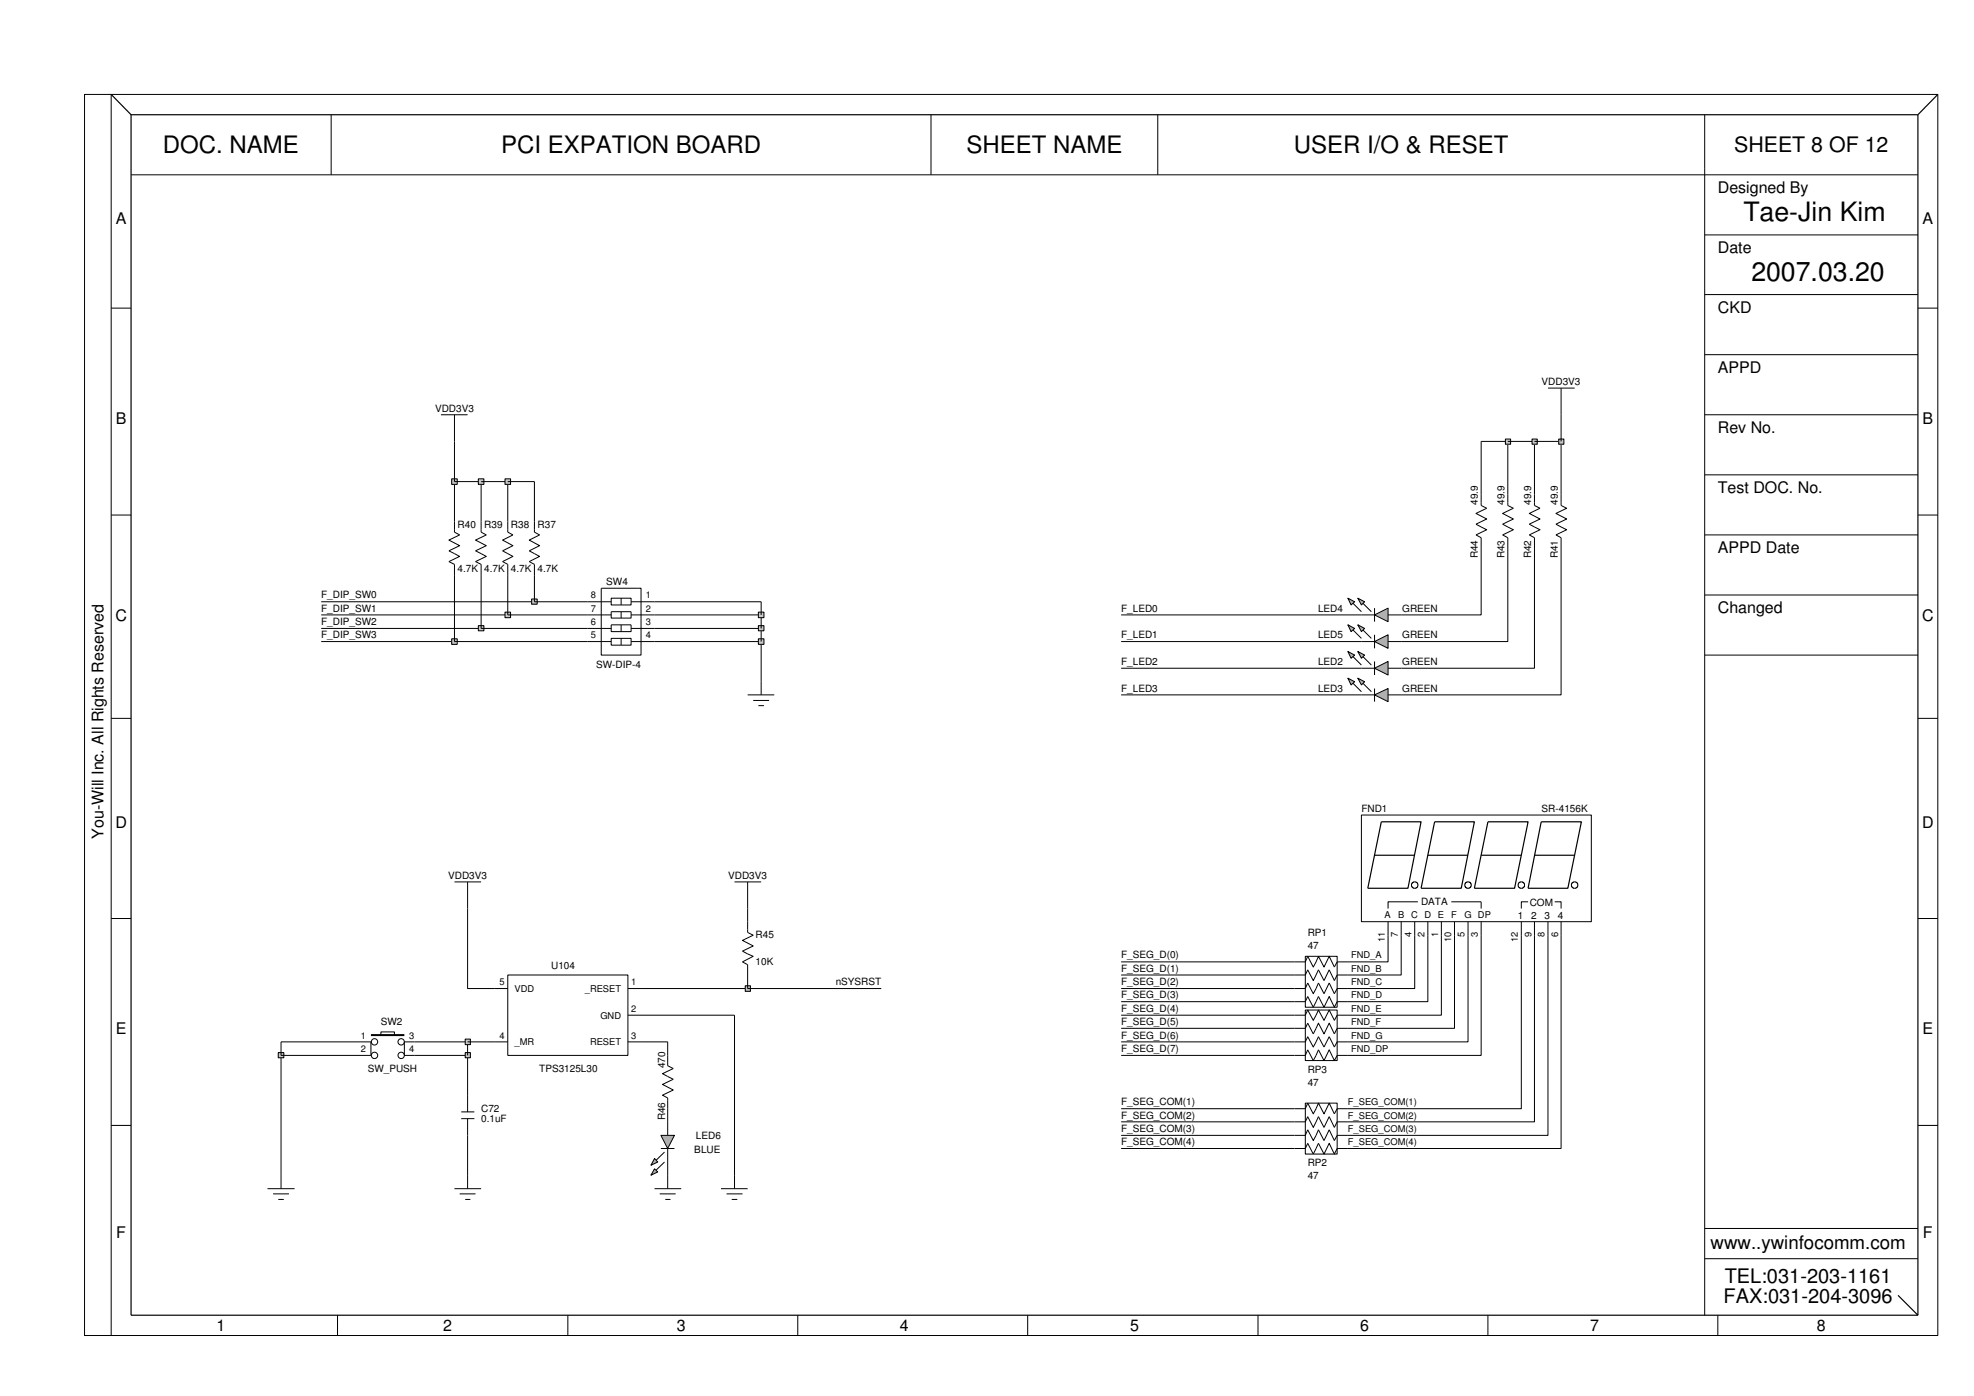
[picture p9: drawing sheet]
<svg xmlns="http://www.w3.org/2000/svg" width="420mm" height="297mm" viewBox="0 0 420 297" stroke-linecap="round" stroke-linejoin="round" font-family="sans-serif">
<path d="M142.1 224.6v2.2l1.2 .6-2.3 1.1 2.3 1.1-2.3 1.1 2.3 1.2-2.3 1.1 1.1 .6v2.3M142.1 238.7v2.9M142.1 244.4v2.9" fill="none" stroke="#000" stroke-width=".21"/>
<path d="M140.7 241.6h2.9l-1.5 2.8z" fill="#b3b3b3"/>
<path d="M140.7 241.6h2.9l-1.5 2.8zM140.7 244.4h2.9M141.4 245.1l-2.8 2.8M141.4 247.3l-2.8 2.7" fill="none" stroke="#000" stroke-width=".21"/>
<path d="M139.3 246.5l.7 .8-1.4 .6z" fill="#b3b3b3"/>
<path d="M139.3 246.5l.7 .8-1.4 .6z" fill="none" stroke="#000" stroke-width=".21"/>
<path d="M139.3 248.7l.7 .7-1.4 .6z" fill="#b3b3b3"/>
<g fill="none" stroke="#000" stroke-width=".21">
<path d="M93.9 88.3h5.6M96.7 88.3v5.6M96.7 110.9v2.3l1.1 .6-2.3 1.1 2.3 1.2-2.3 1.1 2.3 1.2-2.3 1.1 1.2 .6v2.3M102.4 110.9v2.3l1.1 .6-2.3 1.1 2.3 1.2-2.3 1.1 2.3 1.2-2.3 1.1 1.2 .6v2.3M108.1 110.9v2.3l1.1 .6-2.2 1.1 2.2 1.2-2.2 1.1 2.2 1.2-2.2 1.1 1.1 .6v2.3M113.8 110.9v2.3l1.1 .6-2.3 1.1 2.3 1.2-2.3 1.1 2.3 1.2-2.3 1.1 1.2 .6v2.3M315.3 105.3v2.3l1.1 .5-2.2 1.1 2.2 1.2-2.2 1.1 2.2 1.2-2.2 1.1 1.1 .6v2.2M320.9 105.3v2.3l1.2 .5-2.3 1.1 2.3 1.2-2.3 1.1 2.3 1.2-2.3 1.1 1.1 .6v2.2M326.6 105.3v2.3l1.2 .5-2.3 1.1 2.3 1.2-2.3 1.1 2.3 1.2-2.3 1.1 1.1 .6v2.2M332.3 105.3v2.3l1.2 .5-2.3 1.1 2.3 1.2-2.3 1.1 2.3 1.2-2.3 1.1 1.1 .6v2.2M125.1 128h5M125.1 130.8h5"/>
<path d="M125.1 136.5h5M125.1 133.7h5M128 125.2h8.4v14.2h-8.4zM130.1 127.3h4.2v1.4h-4.2zM130.1 135.8h4.2v1.5h-4.2zM130.1 130.2h4.2v1.3h-4.2zM130.1 133h4.2v1.4h-4.2zM132.2 127.3v1.4M132.2 130.2v1.3M132.2 133v1.4M132.2 135.8v1.5M134.3 128h5"/>
<path d="M134.3 130.8h5M134.3 136.5h5M134.3 133.7h5M159.1 147.9h5.7M160.3 149h3.4M161.4 150.1h1.2M162 145.1v2.8M289.8 142.2h2.8M295.4 142.2h2.8M289.8 173.4h48.9v22.7h-48.9zM96.7 187.6h5.7M99.5 187.6v5.7"/>
<path d="M295.4 196.1v2.9M298.2 196.1v2.9M301.1 196.1v2.9M301.8 191.9h-6.4v1.4M303.9 196.1v2.9M306.8 196.1v2.9M308.9 191.9h6.4v1.4M309.6 196.1v2.9M312.5 196.1v2.9M315.3 196.1v2.9M323.8 196.1v2.9M325.2 191.9h-1.4v1.4"/>
<path d="M326.6 196.1v2.9M329.5 196.1v2.9M330.9 191.9h1.4v1.4M332.3 196.1v2.9M105.2 210.3h2.9M108.1 207.5h25.5v17.1h-25.5zM133.6 210.3h2.8M133.6 216h2.8M275.5 207.5h2.3l.5-1.1 1.2 2.2 1.1-2.2 1.2 2.2 1.1-2.2 1.1 2.2 .6-1.1h2.3M275.5 210.3h2.3l.5-1.1 1.2 2.2 1.1-2.2 1.2 2.2 1.1-2.2 1.1 2.2 .6-1.1h2.3M275.5 204.7h2.3l.5-1.2 1.2 2.3 1.1-2.3 1.2 2.3 1.1-2.3 1.1 2.3 .6-1.1h2.3M275.5 213.1h2.3l.5-1.1 1.2 2.3 1.1-2.3 1.2 2.3 1.1-2.3 1.1 2.3 .6-1.2h2.3"/>
<path d="M275.5 218.8h2.3l.5-1.1 1.2 2.3 1.1-2.3 1.2 2.3 1.1-2.3 1.1 2.3 .6-1.2h2.3M275.5 216h2.3l.5-1.1 1.2 2.2 1.1-2.2 1.2 2.2 1.1-2.2 1.1 2.2 .6-1.1h2.3M277.8 203.5h6.8v10.8h-6.8zM277.8 214.9h6.8v10.8h-6.8zM105.2 221.7h2.9M133.6 221.7h2.8M275.5 238.7h2.3l.5-1.1 1.2 2.3 1.1-2.3 1.2 2.3 1.1-2.3 1.1 2.3 .6-1.2h2.3M275.5 235.9h2.3l.5-1.2 1.2 2.3 1.1-2.3 1.2 2.3 1.1-2.3 1.1 2.3 .6-1.1h2.3M275.5 221.7h2.3l.5-1.1 1.2 2.2 1.1-2.2 1.2 2.2 1.1-2.2 1.1 2.2 .6-1.1h2.3M275.5 224.6h2.3l.5-1.2 1.2 2.3 1.1-2.3 1.2 2.3 1.1-2.3 1.1 2.3 .6-1.1h2.3M277.8 234.7h6.8v10.9h-6.8zM139.3 248.7l.7 .7-1.4 .6z"/>
<path d="M139.3 252.9h5.7M140.4 254h3.4M141.6 255.2h1.1M142.1 250v2.9M153.5 252.9h5.6M154.6 254h3.4M155.7 255.2h1.2M156.3 250v2.9M275.5 241.6h2.3l.5-1.2 1.2 2.3 1.1-2.3 1.2 2.3 1.1-2.3 1.1 2.3 .6-1.1h2.3M275.5 244.4h2.3l.5-1.1 1.2 2.3 1.1-2.3 1.2 2.3 1.1-2.3 1.1 2.3 .6-1.2h2.3"/>
<circle cx="301.1" cy="188.3" r=".69"/>
<circle cx="312.4" cy="188.3" r=".69"/>
<circle cx="323.8" cy="188.3" r=".69"/>
<circle cx="335.1" cy="188.3" r=".69"/>
</g>
<path d="M294 174.9h8.5l-2.8 14.1h-8.6zM305.4 174.9h8.4l-2.8 14.1h-8.5zM316.7 174.9h8.5l-2.8 14.1h-8.6zM328 174.9h8.6l-2.9 14.1h-8.5zM292.6 182h8.5M303.9 182h8.6M315.3 182h8.5M326.6 182h8.6" fill="none" stroke="#000" stroke-width=".25"/>
<path d="M292.6 142.2l2.8-1.5v2.9z" fill="#b3b3b3"/>
<path d="M286.9 138.6l2.9 2.9M289 138.6l2.9 2.9M292.6 142.2l2.8-1.5v2.9zM292.6 140.7v2.9" fill="none" stroke="#000" stroke-width=".21"/>
<path d="M289 138.6l1.4 .8-.6 .7z" fill="#b3b3b3"/>
<path d="M289 138.6l1.4 .8-.6 .7z" fill="none" stroke="#000" stroke-width=".21"/>
<path d="M286.9 138.6l1.4 .8-.7 .7z" fill="#b3b3b3"/>
<path d="M286.9 138.6l1.4 .8-.7 .7zM289.8 147.9h2.8M295.4 147.9h2.8" fill="none" stroke="#000" stroke-width=".21"/>
<path d="M292.6 147.9l2.8-1.4v2.8z" fill="#b3b3b3"/>
<path d="M286.9 144.3l2.9 2.9M289 144.3l2.9 2.9M292.6 147.9l2.8-1.4v2.8zM292.6 146.5v2.8" fill="none" stroke="#000" stroke-width=".21"/>
<path d="M289 144.3l1.4 .8-.6 .6z" fill="#b3b3b3"/>
<path d="M289 144.3l1.4 .8-.6 .6z" fill="none" stroke="#000" stroke-width=".21"/>
<path d="M286.9 144.3l1.4 .8-.7 .6z" fill="#b3b3b3"/>
<path d="M289.8 130.8h2.8M295.4 130.8h2.8M286.9 144.3l1.4 .8-.7 .6z" fill="none" stroke="#000" stroke-width=".21"/>
<path d="M292.6 130.8l2.8-1.4v2.9z" fill="#b3b3b3"/>
<path d="M286.9 127.3l2.9 2.9M289 127.3l2.9 2.9M292.6 130.8l2.8-1.4v2.9zM292.6 129.4v2.9" fill="none" stroke="#000" stroke-width=".21"/>
<path d="M289 127.3l1.4 .7-.6 .7z" fill="#b3b3b3"/>
<path d="M289 127.3l1.4 .7-.6 .7z" fill="none" stroke="#000" stroke-width=".21"/>
<path d="M286.9 127.3l1.4 .7-.7 .7z" fill="#b3b3b3"/>
<path d="M286.9 127.3l1.4 .7-.7 .7zM289.8 136.5h2.8M295.4 136.5h2.8" fill="none" stroke="#000" stroke-width=".21"/>
<path d="M292.6 136.5l2.8-1.4v2.9z" fill="#b3b3b3"/>
<path d="M286.9 133l2.9 2.8M289 133l2.9 2.8M292.6 136.5l2.8-1.4v2.9zM292.6 135.1v2.9" fill="none" stroke="#000" stroke-width=".21"/>
<path d="M289 133l1.4 .7-.6 .7z" fill="#b3b3b3"/>
<path d="M289 133l1.4 .7-.6 .7z" fill="none" stroke="#000" stroke-width=".21"/>
<path d="M286.9 133l1.4 .7-.7 .7z" fill="#b3b3b3"/>
<g fill="none" stroke="#000" stroke-width=".21">
<path d="M329.5 82.6h5.7M332.3 82.6v5.7M286.9 133l1.4 .7-.7 .7zM156.3 187.6h5.7M159.1 196.1v2.3l1.2 .6-2.3 1.1 2.3 1.2-2.3 1.1 2.3 1.1-2.3 1.2 1.1 .6v2.2M159.1 187.6v5.7M323.8 199v36.9h-36.9M326.6 199v39.7h-39.7M329.5 199v42.6h-42.6M332.3 199v45.4h-45.4M156.3 216v34M59.8 224.6v28.3"/>
<path d="M76.8 221.7h2.2v2.9h-2.2M81.1 220.2v-.6h2.8v.6M88.2 221.7h-2.1v2.9h2.1M98.2 236.6h2.8M98.2 238h2.8M99.5 224.6v12M99.5 238v14.9M142.1 235.9v2.8M238.6 238.7h36.9M238.6 235.9h36.9M56.9 252.9h5.8M58.1 254h3.4"/>
<path d="M59.2 255.2h1.2M96.7 252.9h5.7M97.8 254h3.4M99 255.2h1.1M142.1 247.3v2.7M238.6 244.4h36.9M238.6 241.6h36.9"/>
<circle cx="79.7" cy="224.6" r=".68"/>
<circle cx="79.7" cy="221.7" r=".68"/>
<circle cx="85.4" cy="224.6" r=".68"/>
<circle cx="85.4" cy="221.7" r=".68"/>
</g>
<path d="M79 220.2h7.1" fill="none" stroke="#000" stroke-width=".42"/>
<path d="M59.2 224h1.2v1.1h-1.2z" fill="#c3c3c3"/>
<path d="M59.2 224h1.2v1.1h-1.2zM59.8 221.7v2.9h17M88.2 224.6h11.3" fill="none" stroke="#000" stroke-width=".21"/>
<path d="M99 224h1.1v1.1h-1.1z" fill="#c3c3c3"/>
<path d="M315.3 199v25.6h-28.4M59.8 221.7h17M88.2 221.7h11.3v2.9M99 224h1.1v1.1h-1.1zM142.1 221.7v2.9M238.6 224.6h36.9" fill="none" stroke="#000" stroke-width=".21"/>
<path d="M99 221.1h1.1v1.2h-1.1z" fill="#c3c3c3"/>
<g fill="none" stroke="#000" stroke-width=".21">
<path d="M99.5 193.3v17h5.7M303.9 199v14.1h-17M306.8 199v17h-19.9M309.6 199v19.8h-22.7M312.5 199v22.7h-25.6M136.4 216h19.9M136.4 210.3h22.7M238.6 218.8h36.9M238.6 216h36.9M238.6 213.1h36.9M99 221.1h1.1v1.2h-1.1zM99.5 221.7h5.7"/>
<path d="M136.4 221.7h5.7M238.6 221.7h36.9"/>
</g>
<path d="M158.6 209.7h1.1v1.2h-1.1z" fill-rule="evenodd" fill="#c3c3c3"/>
<g fill="none" stroke="#000" stroke-width=".21">
<path d="M326.6 116.6v25.6h-28.4M332.3 116.6v31.3h-34.1M68.4 136.5h28.3M162 136.5v8.6M238.6 147.9h51.2M238.6 142.2h51.2M159.1 193.3v2.8M295.4 199v5.7h-8.5M298.2 199v8.5h-11.3M301.1 199v11.3h-14.2M158.6 209.7h1.1v1.2h-1.1zM159.1 207.5v2.8h28.5"/>
<path d="M238.6 210.3h36.9M238.6 207.5h36.9M238.6 204.7h36.9"/>
</g>
<path d="M96.1 135.9h1.2v1.2h-1.2z" fill-rule="evenodd" fill="#c3c3c3"/>
<path d="M96.1 135.9h1.2v1.2h-1.2zM96.7 122.4v14.1h28.4M139.3 136.5h22.7" fill="none" stroke="#000" stroke-width=".21"/>
<path d="M161.4 135.9h1.2v1.2h-1.2z" fill="#c3c3c3"/>
<path d="M320.9 116.6v19.9h-22.7M68.4 133.7h34M161.4 135.9h1.2v1.2h-1.2zM162 133.7v2.8M238.6 136.5h51.2" fill="none" stroke="#000" stroke-width=".21"/>
<path d="M101.8 133.1h1.2v1.1h-1.2z" fill="#c3c3c3"/>
<path d="M101.8 133.1h1.2v1.1h-1.2zM102.4 122.4v11.3h22.7M139.3 133.7h22.7" fill="none" stroke="#000" stroke-width=".21"/>
<path d="M161.4 133.1h1.2v1.1h-1.2z" fill="#c3c3c3"/>
<path d="M68.4 130.8h39.7M161.4 133.1h1.2v1.1h-1.2zM162 130.8v2.9" fill="none" stroke="#000" stroke-width=".21"/>
<path d="M107.5 130.2h1.2v1.2h-1.2z" fill-rule="evenodd" fill="#c3c3c3"/>
<path d="M107.5 130.2h1.2v1.2h-1.2zM108.1 122.4v8.4h17M139.3 130.8h22.7" fill="none" stroke="#000" stroke-width=".21"/>
<path d="M161.4 130.2h1.2v1.2h-1.2z" fill="#c3c3c3"/>
<path d="M315.3 116.6v14.2h-17.1M68.4 128h45.4M161.4 130.2h1.2v1.2h-1.2zM162 128v2.8M238.6 130.8h51.2" fill="none" stroke="#000" stroke-width=".21"/>
<path d="M113.2 127.5h1.1v1.1h-1.1z" fill="#c3c3c3"/>
<path d="M315.3 93.9v11.4M320.9 93.9v11.4M326.6 93.9v11.4M332.3 93.9v11.4M96.7 102.5v8.4M102.4 102.5v8.4M108.1 102.5v8.4M113.8 102.5v8.4M113.2 127.5h1.1v1.1h-1.1zM113.8 122.4v5.6h11.3M139.3 128h22.7" fill="none" stroke="#000" stroke-width=".21"/>
<path d="M96.1 101.9h1.2v1.2h-1.2z" fill-rule="evenodd" fill="#c3c3c3"/>
<path d="M96.7 93.9v8.6h5.7M96.1 101.9h1.2v1.2h-1.2z" fill="none" stroke="#000" stroke-width=".21"/>
<path d="M101.8 101.9h1.2v1.2h-1.2z" fill="#c3c3c3"/>
<path d="M101.8 101.9h1.2v1.2h-1.2zM102.4 102.5h5.7" fill="none" stroke="#000" stroke-width=".21"/>
<path d="M107.5 101.9h1.2v1.2h-1.2z" fill-rule="evenodd" fill="#c3c3c3"/>
<path d="M315.3 93.9h5.6M107.5 101.9h1.2v1.2h-1.2zM108.1 102.5h5.7" fill="none" stroke="#000" stroke-width=".21"/>
<path d="M320.4 93.4h1.1v1.1h-1.1z" fill="#c3c3c3"/>
<path d="M320.4 93.4h1.1v1.1h-1.1zM320.9 93.9h5.7" fill="none" stroke="#000" stroke-width=".21"/>
<path d="M326.1 93.4h1.1v1.1h-1.1z" fill="#c3c3c3"/>
<path d="M326.1 93.4h1.1v1.1h-1.1zM326.6 93.9h5.7" fill="none" stroke="#000" stroke-width=".21"/>
<path d="M331.8 93.4h1.1v1.1h-1.1z" fill="#c3c3c3"/>
<g fill="none" stroke="#000" stroke-width=".21">
<path d="M23.7 20.1h-5.7v264.1h5.7M23.7 20.1h388.8v264.1h-388.8zM27.9 37.2h380.3M70.5 24.4v12.8M198.2 24.4v12.8M246.4 24.4v12.8M362.8 24.4v255.5M362.8 50h45.4M23.7 65.6h4.2M362.8 62.7h45.4M362.8 75.5h45.4M408.2 65.6h4.3"/>
<path d="M331.8 93.4h1.1v1.1h-1.1zM332.3 88.3v5.6M362.8 88.3h45.4M23.7 109.6h4.2M362.8 101h45.4M362.8 113.8h45.4M408.2 109.6h4.3M362.8 126.6h45.4M362.8 139.4h45.4M23.7 152.9h4.2M408.2 152.9h4.3M23.7 195.4h4.2"/>
<path d="M408.2 195.4h4.3M23.7 239.5h4.2M408.2 239.5h4.3M71.8 279.9v4.3M120.9 279.9v4.3M169.8 279.9v4.3M218.7 279.9v4.3M267.8 279.9v4.3M316.7 279.9v4.3M362.8 267.8h45.4M362.8 261.4h45.4M365.6 279.9v4.3"/>
</g>
<path d="M23.7 20.1l4.2 4.3h380.3M27.9 24.4v255.5h380.3M408.2 24.4v255.5M412.5 20.1l-4.3 4.3M404 275.6l4.2 4.3" fill="none" stroke="#000" stroke-width=".25"/>
<g font-size="5.7">
<text x="371.1" y="47.1">Tae-Jin Kim</text>
<text x="372.8" y="59.9">2007.03.20</text>
</g>
<g font-size="5.1">
<text x="34.7" y="32.6">DOC. NAME</text>
<text x="106.6" y="32.6">PCI EXPATION BOARD</text>
<text x="205.7" y="32.6">SHEET NAME</text>
<text x="275.4" y="32.6">USER I/O &amp; RESET</text>
</g>
<text font-size="4.5" x="369.1" y="32.4">SHEET 8 OF 12</text>
<g font-size="4.3">
<text x="367.1" y="272.9">TEL:031-203-1161</text>
<text x="366.9" y="277.2">FAX:031-204-3096</text>
</g>
<text font-size="4" x="364.1" y="265.7">www..ywinfocomm.com</text>
<g font-size="3.4">
<text x="365.6" y="41">Designed By</text>
<text x="24.6" y="47.7">A</text>
<text x="409.2" y="47.7">A</text>
<text x="365.6" y="53.8">Date</text>
<text x="365.6" y="66.6">CKD</text>
<text x="365.6" y="79.4">APPD</text>
<text x="24.6" y="90.2">B</text>
<text x="365.6" y="92.2">Rev No.</text>
<text x="409.2" y="90.2">B</text>
<text x="365.6" y="104.9">Test DOC. No.</text>
<text x="365.6" y="117.7">APPD Date</text>
<text x="365.6" y="130.5">Changed</text>
<text x="24.6" y="132.1">C</text>
<text x="409.1" y="132.1">C</text>
<text x="22" y="178.5" transform="rotate(-90 22 178.5)">You-Will Inc. All Rights Reserved</text>
<text x="24.6" y="176.1">D</text>
<text x="409.1" y="176.1">D</text>
<text x="24.6" y="220">E</text>
<text x="409.2" y="220">E</text>
<text x="24.7" y="263.4">F</text>
<text x="409.3" y="263.4">F</text>
<text x="46.1" y="283.2">1</text>
<text x="94.3" y="283.2">2</text>
<text x="144" y="283.2">3</text>
<text x="191.5" y="283.2">4</text>
<text x="240.6" y="283.2">5</text>
<text x="289.5" y="283.2">6</text>
<text x="338.4" y="283.2">7</text>
<text x="386.7" y="283.2">8</text>
</g>
<g font-size="2.1">
<text x="328.1" y="81.9">VDD3V3</text>
<text x="92.6" y="87.6">VDD3V3</text>
<text x="314.6" y="107.4" transform="rotate(-90 314.6 107.4)">49.9</text>
<text x="320.3" y="107.4" transform="rotate(-90 320.3 107.4)">49.9</text>
<text x="325.9" y="107.4" transform="rotate(-90 325.9 107.4)">49.9</text>
<text x="331.6" y="107.4" transform="rotate(-90 331.6 107.4)">49.9</text>
<text x="97.4" y="112.4">R40</text>
<text x="103.1" y="112.4">R39</text>
<text x="108.8" y="112.4">R38</text>
<text x="114.4" y="112.4">R37</text>
<text x="314.6" y="118.8" transform="rotate(-90 314.6 118.8)">R44</text>
<text x="320.3" y="118.8" transform="rotate(-90 320.3 118.8)">R43</text>
<text x="325.9" y="118.8" transform="rotate(-90 325.9 118.8)">R42</text>
<text x="331.6" y="118.8" transform="rotate(-90 331.6 118.8)">R41</text>
<text x="97.4" y="121.6">4.7K</text>
<text x="103.1" y="121.6">4.7K</text>
<text x="108.8" y="121.6">4.7K</text>
<text x="114.4" y="121.6">4.7K</text>
<text x="129" y="124.5">SW4</text>
<text x="68.4" y="127.3">F_DIP_SW0</text>
<text x="68.4" y="130.2">F_DIP_SW1</text>
<text x="238.6" y="130.2">F_LED0</text>
<text x="280.5" y="130.2">LED4</text>
<text x="298.5" y="130.2">GREEN</text>
<text x="68.4" y="135.8">F_DIP_SW3</text>
<text x="68.4" y="133">F_DIP_SW2</text>
<text x="238.6" y="135.8">F_LED1</text>
<text x="280.5" y="135.8">LED5</text>
<text x="298.5" y="135.8">GREEN</text>
<text x="126.9" y="142.2">SW-DIP-4</text>
<text x="238.6" y="141.5">F_LED2</text>
<text x="280.5" y="141.5">LED2</text>
<text x="298.5" y="141.5">GREEN</text>
<text x="238.6" y="147.2">F_LED3</text>
<text x="280.5" y="147.2">LED3</text>
<text x="298.5" y="147.2">GREEN</text>
<text x="289.8" y="172.7">FND1</text>
<text x="328.1" y="172.7">SR-4156K</text>
<text x="95.4" y="187">VDD3V3</text>
<text x="155" y="187">VDD3V3</text>
<text x="302.5" y="192.6">DATA</text>
<text x="323" y="195.4">1</text>
<text x="325.6" y="192.8">COM</text>
<text x="325.9" y="195.4">2</text>
<text x="328.7" y="195.4">3</text>
<text x="331.6" y="195.4">4</text>
<text x="160.8" y="199.5">R45</text>
<text x="238.6" y="203.9">F_SEG_D(0)</text>
<text x="278.3" y="202">47</text>
<text x="278.3" y="199.1">RP1</text>
<text x="117.3" y="206.1">U104</text>
<text x="160.8" y="205.3">10K</text>
<text x="177.9" y="209.7">nSYSRST</text>
<text x="238.6" y="206.8">F_SEG_D(1)</text>
<text x="238.6" y="209.7">F_SEG_D(2)</text>
<text x="238.6" y="212.5">F_SEG_D(3)</text>
<text x="238.6" y="215.3">F_SEG_D(4)</text>
<text x="81.1" y="218.1">SW2</text>
<text x="238.6" y="218.1">F_SEG_D(5)</text>
<text x="238.6" y="221">F_SEG_D(6)</text>
<text x="141.5" y="227.4" transform="rotate(-90 141.5 227.4)">470</text>
<text x="238.6" y="223.8">F_SEG_D(7)</text>
<text x="78.3" y="228">SW_PUSH</text>
<text x="114.8" y="228">TPS3125L30</text>
<text x="278.3" y="231">47</text>
<text x="278.3" y="228.2">RP3</text>
<text x="102.4" y="238.8">0.1uF</text>
<text x="102.4" y="236.7">C72</text>
<text x="141.5" y="238.4" transform="rotate(-90 141.5 238.4)">R46</text>
<text x="238.6" y="235.1">F_SEG_COM(1)</text>
<text x="238.6" y="238">F_SEG_COM(2)</text>
<text x="147.8" y="245.3">BLUE</text>
<text x="148.1" y="242.4">LED6</text>
<text x="238.6" y="240.8">F_SEG_COM(3)</text>
<text x="238.6" y="243.7">F_SEG_COM(4)</text>
<text x="278.3" y="248">RP2</text>
<text x="278.3" y="250.9">47</text>
</g>
<g font-size="2">
<text x="125.8" y="130.2">7</text>
<text x="125.8" y="127.3">8</text>
<text x="137.5" y="127.3">1</text>
<text x="137.5" y="130.2">2</text>
<text x="125.8" y="135.8">5</text>
<text x="125.8" y="133">6</text>
<text x="137.5" y="133">3</text>
<text x="137.5" y="135.8">4</text>
<text x="294.7" y="195.4">A</text>
<text x="297.6" y="195.4">B</text>
<text x="300.4" y="195.4">C</text>
<text x="303.2" y="195.4">D E</text>
<text x="308.9" y="195.4">F</text>
<text x="311.7" y="195.4">G DP</text>
<text x="287.6" y="203.9">FND_A</text>
<text x="294.7" y="200.4" transform="rotate(-90 294.7 200.4)">11</text>
<text x="297.5" y="199.3" transform="rotate(-90 297.5 199.3)">7</text>
<text x="300.4" y="199.3" transform="rotate(-90 300.4 199.3)">4</text>
<text x="303.2" y="199.3" transform="rotate(-90 303.2 199.3)">2</text>
<text x="306.1" y="199.3" transform="rotate(-90 306.1 199.3)">1</text>
<text x="308.9" y="200.4" transform="rotate(-90 308.9 200.4)">10</text>
<text x="311.7" y="199.3" transform="rotate(-90 311.7 199.3)">5</text>
<text x="314.5" y="199.3" transform="rotate(-90 314.5 199.3)">3</text>
<text x="323.1" y="200.4" transform="rotate(-90 323.1 200.4)">12</text>
<text x="326" y="199.3" transform="rotate(-90 326 199.3)">9</text>
<text x="328.8" y="199.3" transform="rotate(-90 328.8 199.3)">8</text>
<text x="331.6" y="199.3" transform="rotate(-90 331.6 199.3)">6</text>
<text x="106.3" y="209.7">5</text>
<text x="134.3" y="209.7">1</text>
<text x="287.6" y="209.7">FND_C</text>
<text x="287.6" y="206.8">FND_B</text>
<text x="109.5" y="211.1">VDD</text>
<text x="124.5" y="211.1">_RESET</text>
<text x="134.3" y="215.3">2</text>
<text x="287.6" y="215.3">FND_E</text>
<text x="287.6" y="212.5">FND_D</text>
<text x="76.8" y="221">1</text>
<text x="87.1" y="221">3</text>
<text x="106.3" y="221">4</text>
<text x="127.8" y="216.7">GND</text>
<text x="134.3" y="221">3</text>
<text x="287.6" y="221">FND_G</text>
<text x="287.6" y="218.1">FND_F</text>
<text x="76.8" y="223.8">2</text>
<text x="87.1" y="223.8">4</text>
<text x="109.5" y="222.4">_MR</text>
<text x="125.6" y="222.4">RESET</text>
<text x="287.6" y="223.8">FND_DP</text>
<text x="286.9" y="238">F_SEG_COM(2)</text>
<text x="286.9" y="235.1">F_SEG_COM(1)</text>
<text x="286.9" y="240.8">F_SEG_COM(3)</text>
<text x="286.9" y="243.7">F_SEG_COM(4)</text>
</g>
</svg>
